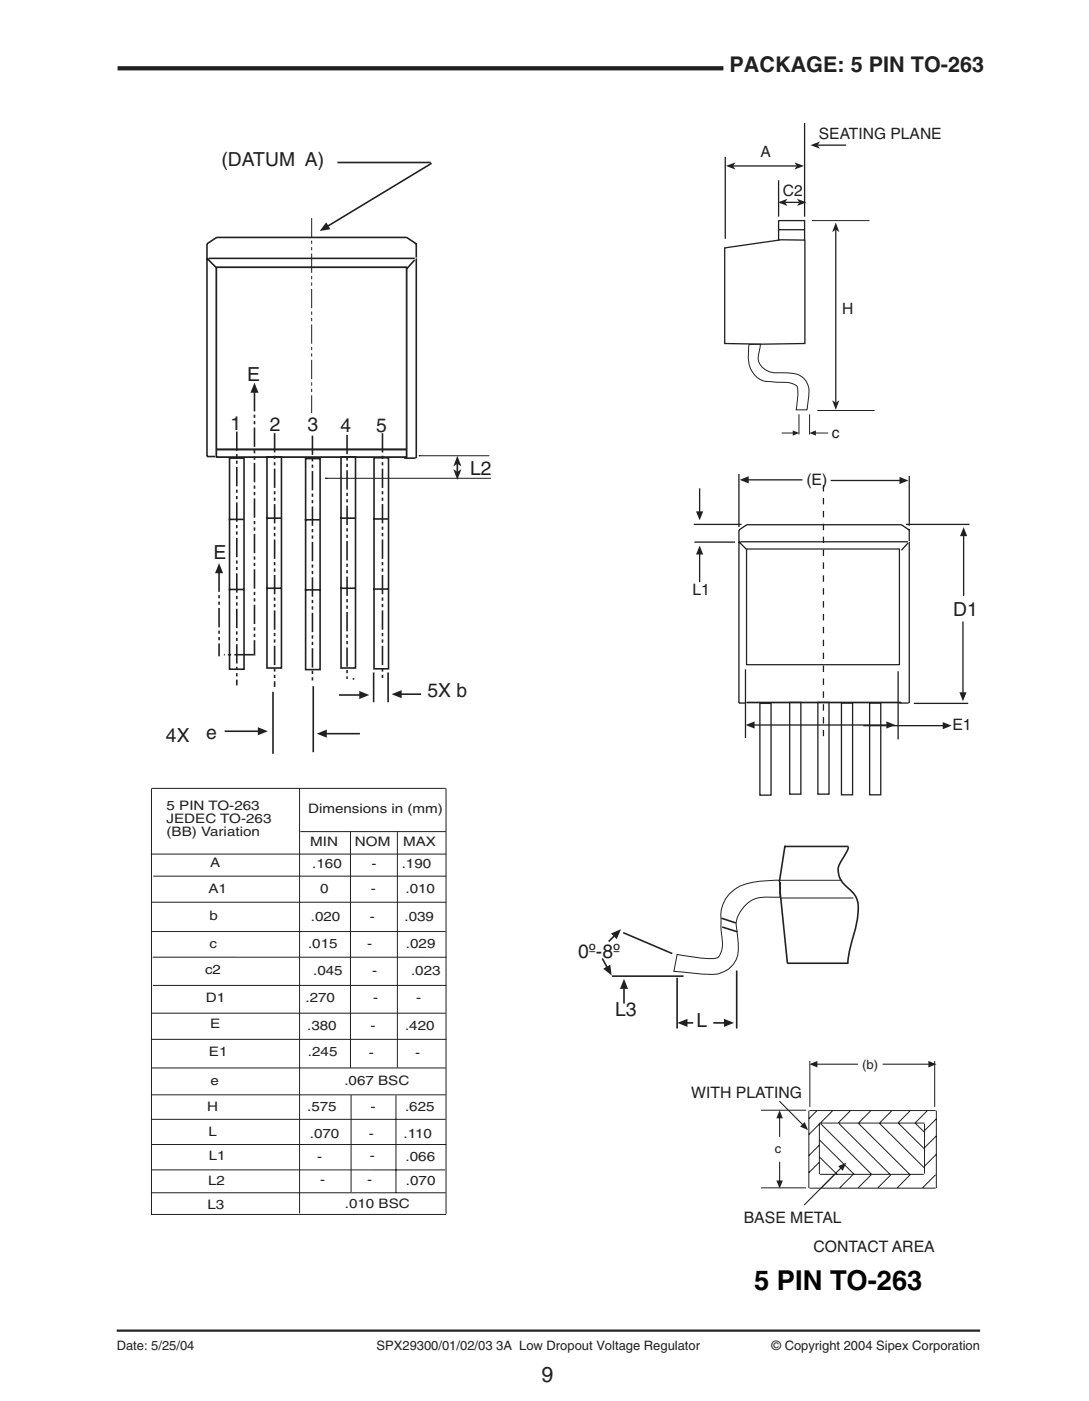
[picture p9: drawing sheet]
<svg xmlns="http://www.w3.org/2000/svg" width="178mm" height="229mm" viewBox="0 0 178 229" stroke-linecap="round" stroke-linejoin="round" font-family="sans-serif">
<path d="M19 217.1h141" fill="none" stroke="#231f1f" stroke-width=".36"/>
<path d="M19.2 11.1h98.9" fill="none" stroke="#231f1f" stroke-width=".7" stroke-linecap="butt"/>
<path d="M50.9 35.6v31.8" fill="none" stroke="#231f1f" stroke-width=".16" stroke-dasharray="3.2 .5 .5 .5 .5 .5" stroke-linecap="butt"/>
<g fill="#fff">
<path d="M14.7 154.4h1.5v.7h-1.5z"/>
<path d="M18.5 149h1v.5h-1z"/>
</g>
<path d="M35.3 43.6h31.1v31h-31.1z" fill="none" stroke="#231f1f" stroke-width=".29"/>
<path d="M35.4 73.3h30.9" fill="none" stroke="#231f1f" stroke-width=".34"/>
<path d="M68 39.8l-1.6-1.1h-31l-1.6 1.1v34.7h1.3M68 39.7v2.3M33.8 42.2l1.6 1.5M34.1 42.2h33.6M67.7 42.4l-1.3 1.5M68 42.2v32.6M66 74.8h1.8" fill="none" stroke="#231f1f" stroke-width=".26"/>
<path d="M41.3 194.2h1.6v2.1h-1.6z" fill="#fff" stroke="#fff" stroke-width=".16"/>
<g fill="none" stroke="#231f1f" stroke-width=".16">
<path d="M24.6 139.4h48.2M24.7 128.7v69.5h48.1M24.8 128.6h48M48.9 128.6v69.4M49 135.7h23.8M57.2 135.7v38.5M64.9 135.7v38.5M72.8 128.6v69.4M24.7 152h48.1M24.8 147.2h48M25 143h47.8M24.7 165.3h48.1"/>
<path d="M24.7 174.3h48.1M24.7 178.6h48.1M24.8 169.6h48.1M57.3 178.7v15.9M64.6 178.8v15.8M132.2 173.1v7.5M152.6 173.1v7.5M24.7 182.6h48.1M24.7 190.9h48M24.7 194.6h48.1M24.8 186.7h48.1M124.2 181.2h7.4"/>
<path d="M124.2 193.8h7.4M132.1 181.2v12.7M132.2 193.9h20.6M132.2 181.2h20.6M133.3 181.3l-1.2 1.2M133.8 186.9l-1.7 1.6M133.8 189.6l-1.7 1.7M133.8 183.4l-1.7 1.7M133.8 183.3v8.3M133.8 186l5.7 5.6M133.8 188.8l2.9 2.8M133.8 183.2h17.1"/>
<path d="M133.9 191.6h16.9M134 183.4l8.3 8.2M135.9 181.3l-1.9 1.9M136.2 191.7l-2.1 2.1M137 183.4l8.3 8.2M138.8 181.3l-1.9 1.9M139.2 191.7l-2.1 2.1M140.1 183.3l8.5 8.4M142.1 181.3l-1.9 1.9M142.2 191.7l-2.1 2.1M143.6 183.3l7.4 7.3M145.5 191.7l-2.2 2.1"/>
<path d="M145.6 181.3l-1.9 1.9M146.7 183.3l4.2 4.1M148.6 181.3l-1.9 1.9M148.7 191.6l-2.2 2.2M149.4 183.3l1.6 1.5M150.9 183.4v8.1M151.4 181.3l-1.9 1.9M152.8 191.7l-2.2 2.1M152.9 185.4l-1.9 1.9M152.9 188.4l-1.9 1.9M152.9 182.6l-1.9 1.9M152.9 181.2v12.7"/>
</g>
<path d="M127.3 189.6v3.1" fill="none" stroke="#231f1f" stroke-width=".18"/>
<path d="M126.8 192.6h1l-.5 1.3z" fill-rule="evenodd" fill="#231f1f"/>
<path d="M127.3 182.4v3.1" fill="none" stroke="#231f1f" stroke-width=".18"/>
<path d="M127.3 181.2l.5 1.3h-1z" fill-rule="evenodd" fill="#231f1f"/>
<path d="M133.4 173.6h6.7" fill="none" stroke="#231f1f" stroke-width=".18"/>
<path d="M132.1 173.6l1.4-.5v1.1z" fill-rule="evenodd" fill="#231f1f"/>
<path d="M144.1 173.6h7.6" fill="none" stroke="#231f1f" stroke-width=".18"/>
<path d="M151.6 173.1l1.3 .5-1.3 .6z" fill-rule="evenodd" fill="#231f1f"/>
<path d="M127.2 179.7l3.9 3.8" fill="none" stroke="#231f1f" stroke-width=".18"/>
<path d="M131 183.5l.4-.4 .5 1.3-1.3-.6z" fill-rule="evenodd" fill="#231f1f"/>
<path d="M137.3 190.6l-6 6" fill="none" stroke="#231f1f" stroke-width=".18"/>
<path d="M136.9 190.3l1.3-.6-.6 1.3z" fill-rule="evenodd" fill="#231f1f"/>
<g fill="none" stroke="#231f1f" stroke-width=".26">
<path d="M37.5 74.8h2.3v34.4h-2.3zM43.6 74.6h2.4v34.4h-2.4zM49.9 74.8h2.4v34.5h-2.4zM55.7 74.6h2.3v34.4h-2.3zM61.1 74.7h2.3v34.4h-2.3zM37.3 84.7h2.4M37.3 96.2h2.5M43.5 84.5h2.3M43.5 96h2.5M49.8 84.8h2.3M49.8 96.2h2.5M55.5 84.5h2.4"/>
<path d="M55.5 96h2.5M60.9 84.7h2.4M60.9 96.1h2.5"/>
</g>
<path d="M38.7 70.4v41.4M41.5 64v43M44.8 70.7v41.4M51 71.1v40.2M56.7 70.9v39.9M62.4 70.7v39.9M57.6 110.8h.2" fill="none" stroke="#231f1f" stroke-width=".26" stroke-dasharray="3.2 .5 .5 .5 .5 .5" stroke-linecap="butt"/>
<path d="M41.5 62.4l.7 1.7h-1.3z" fill-rule="evenodd" fill="#231f1f"/>
<path d="M35.8 93.4v13.7M41.4 106.8h-4.8" fill="none" stroke="#231f1f" stroke-width=".26" stroke-dasharray="3.2 .5 .5 .5 .5 .5" stroke-linecap="butt"/>
<path d="M35.8 91.9l.6 1.6h-1.3z" fill-rule="evenodd" fill="#231f1f"/>
<path d="M53.4 78h-.3h27M68.5 74.4h-.1h11.5" fill="none" stroke="#231f1f" stroke-width=".16"/>
<path d="M74.7 75.7v1.3" fill="none" stroke="#231f1f" stroke-width=".26"/>
<g fill="#231f1f">
<path d="M74.7 74.4l.6 1.7-.6-.4-.7 .4z" fill-rule="evenodd"/>
<path d="M74 76.6l.7 .4 .6-.4-.6 1.7z" fill-rule="evenodd"/>
</g>
<path d="M55.4 113.4h3.4M61 109.7v4.9M63.4 109.7v4.9" fill="none" stroke="#231f1f" stroke-width=".26"/>
<path d="M58.7 112.7l1.6 .7-1.6 .7z" fill-rule="evenodd" fill="#231f1f"/>
<path d="M65.5 113.3h3.3" fill="none" stroke="#231f1f" stroke-width=".26"/>
<path d="M63.9 113.3l1.7-.7v1.3z" fill-rule="evenodd" fill="#231f1f"/>
<path d="M36.7 119.3h5.5M44.6 112.9v10.1M51.1 112v10.7" fill="none" stroke="#231f1f" stroke-width=".26"/>
<path d="M42.1 118.7l1.6 .6-1.6 .7z" fill-rule="evenodd" fill="#231f1f"/>
<path d="M53.2 119.7h5.6" fill="none" stroke="#231f1f" stroke-width=".26"/>
<path d="M51.7 119.7l1.7-.6v1.3z" fill-rule="evenodd" fill="#231f1f"/>
<path d="M70.5 26.6l-17 10.3" fill="none" stroke="#231f1f" stroke-width=".26"/>
<path d="M53.3 36.3l.6 1.1-1.7 .3z" fill-rule="evenodd" fill="#231f1f"/>
<path d="M55.1 26.5h15.2" fill="none" stroke="#231f1f" stroke-width=".26"/>
<path d="M122.3 56.2h1.9l-.1 .6a3.4 3.4 0 0 0 0 2.8 3.5 3.5 0 0 0 3.6 1.2 4.5 4.5 0 0 1 3.8 1.2 3.2 3.2 0 0 1 .6 2.4l-.3 2.5h-1.8l.2-1.4a4.3 4.3 0 0 0-.2-2.6 5.1 5.1 0 0 0-3.2-.5l-.6-.1a3.6 3.6 0 0 1-4-3.3v-1.6zM127.6 70.7h1.9M24.9 156.2h48M72.9 160.8h-47.9" fill="none" stroke="#231f1f" stroke-width=".16"/>
<path d="M129.4 70.2l1.1 .5-1.1 .4z" fill-rule="evenodd" fill="#231f1f"/>
<path d="M133.1 70.7h2.1" fill="none" stroke="#231f1f" stroke-width=".16"/>
<path d="M132.2 70.7l1-.5v.9z" fill-rule="evenodd" fill="#231f1f"/>
<path d="M130.4 67.6v3.3M132.2 67.6v3.3" fill="none" stroke="#231f1f" stroke-width=".16"/>
<path d="M118.4 25.6v13.4M127.1 29.4v6M127.1 37.5h4.3M128.2 33h2.3M131.4 36h-4.3v3.2M131.4 20.1v15.3M131.4 35.9v3.2M118.3 40.5l9.3-1.4 3.8 .1v16.9l-7 .1-6.1-.1z" fill="none" stroke="#231f1f" stroke-width=".21"/>
<g fill="#231f1f">
<path d="M127 33l1.6-.6-.4 .6 .4 .6z" fill-rule="evenodd"/>
<path d="M130.1 32.4l1.6 .6-1.6 .6 .4-.6z" fill-rule="evenodd"/>
</g>
<path d="M119.7 27.1h10.4" fill="none" stroke="#231f1f" stroke-width=".21"/>
<g fill="#231f1f">
<path d="M118.5 27.1l1.6-.6-.4 .6 .4 .6z" fill-rule="evenodd"/>
<path d="M129.7 26.5l1.6 .6-1.6 .6 .4-.6z" fill-rule="evenodd"/>
</g>
<path d="M132.8 36h-.1h9.2M133.6 67h-.1h9.3" fill="none" stroke="#231f1f" stroke-width=".16"/>
<path d="M136.5 37.5v28.2" fill="none" stroke="#231f1f" stroke-width=".21"/>
<g fill="#231f1f">
<path d="M136.5 36.3l.5 1.6-.5-.4-.6 .4z" fill-rule="evenodd"/>
<path d="M135.9 65.3l.6 .4 .5-.4-.5 1.6z" fill-rule="evenodd"/>
</g>
<path d="M133.5 23.7h4.7" fill="none" stroke="#231f1f" stroke-width=".21"/>
<path d="M132.3 23.7l1.6-.6-.4 .6 .4 .6z" fill-rule="evenodd" fill="#231f1f"/>
<path d="M121.9 89.6h24.9v18.9h-24.9z" fill="none" stroke="#231f1f" stroke-width=".2"/>
<path d="M122 114.6h25.1" fill="none" stroke="#231f1f" stroke-width=".28"/>
<g fill="none" stroke="#231f1f" stroke-width=".21">
<path d="M114.2 79.7v3.8M113.3 85.6h7.8M113.4 88.5h6.6M120.6 88.4l1.3 1.3M120.9 88.4h27.3M148.2 88.6l-1 1.2M148.5 86.5l-1.3-.9h-25.3l-1.3 .9v28.2h1.1M148.5 86.4v1.9M148.5 88.4v26.3M124.1 114.8h1.8v14.9h-1.8zM128.9 114.6h1.9v15h-1.9zM133.5 114.6h1.9v15h-1.9z"/>
<path d="M137.4 114.7h1.8v15h-1.8zM142 114.7h1.8v15h-1.8zM146.8 114.7h1.5"/>
</g>
<path d="M134.4 79.2v40.9" fill="none" stroke="#231f1f" stroke-width=".21" stroke-dasharray="1.1 1.1" stroke-linecap="butt"/>
<path d="M113.6 83.4h1.2l-.6 1.5z" fill-rule="evenodd" fill="#231f1f"/>
<path d="M114.2 90.4v4.6" fill="none" stroke="#231f1f" stroke-width=".21"/>
<path d="M114.2 89l.6 1.5h-1.2z" fill-rule="evenodd" fill="#231f1f"/>
<path d="M120.6 77.3v8.7M122.1 78.3h8.9M148.5 77.7v8.1" fill="none" stroke="#231f1f" stroke-width=".21"/>
<path d="M120.8 78.3l1.4-.6v1.2z" fill-rule="evenodd" fill="#231f1f"/>
<path d="M135.6 78.4h11.4" fill="none" stroke="#231f1f" stroke-width=".21"/>
<path d="M146.9 77.8l1.4 .6-1.4 .6z" fill-rule="evenodd" fill="#231f1f"/>
<path d="M147.9 85.6h10.4M157.3 87.4v9.8M149.2 114.8h8.9" fill="none" stroke="#231f1f" stroke-width=".21"/>
<path d="M157.3 86l.6 1.5h-1.2z" fill-rule="evenodd" fill="#231f1f"/>
<path d="M157.2 101.4v11.7" fill="none" stroke="#231f1f" stroke-width=".21"/>
<path d="M156.6 113h1.2l-.6 1.4z" fill-rule="evenodd" fill="#231f1f"/>
<path d="M121.7 109.2v11.2M123.1 118.3h21.7M146.6 109.5v11.2" fill="none" stroke="#231f1f" stroke-width=".21"/>
<g fill="#231f1f">
<path d="M121.7 118.3l1.5-.6v1.2z" fill-rule="evenodd"/>
<path d="M144.7 117.7l1.5 .6-1.5 .6z" fill-rule="evenodd"/>
</g>
<path d="M141 118.4h13" fill="none" stroke="#231f1f" stroke-width=".21"/>
<path d="M153.9 117.8l1.5 .6-1.5 .6z" fill-rule="evenodd" fill="#231f1f"/>
<path d="M119.4 145.6a7.5 7.5 0 0 1 4.7-1.8l3.1-.2 .2 2.8h-1.7a4.9 4.9 0 0 0-5.5 4.6 14.8 14.8 0 0 1 .1 5.2 4.3 4.3 0 0 1-4.3 2.8l-6-.5 .6-2.8a26.8 26.8 0 0 0 6.4 .6l.3-.2a4.9 4.9 0 0 0 .5-3.8l-.1-1.5a5.8 5.8 0 0 1 1.7-5.2zM127.1 143.6h10.4M127.5 146.5h11.8" fill="none" stroke="#231f1f" stroke-width=".16"/>
<path d="M128.2 138l-1 5.9M128.2 138.1h10.3M138.5 138.2l-.8 1.7a3.1 3.1 0 0 0 .3 4.6l.5 .4a3.9 3.9 0 0 1 1.6 4.2l-.3 1.8-1.1 4.2-.3 1.9M110.6 159.5v8.3M117.8 149.8l2.3 .8M117.9 151.3l2.5 .7M120.3 158.4v9.4M127.4 143.9v1.8M127.4 145.6l1.2 11.6h9.9M112.1 166.9h1.1" fill="none" stroke="#231f1f" stroke-width=".26"/>
<path d="M110.6 166.9l1.6-.7v1.4z" fill-rule="evenodd" fill="#231f1f"/>
<path d="M116.5 166.9h1.8" fill="none" stroke="#231f1f" stroke-width=".26"/>
<path d="M118.2 166.2l1.6 .7-1.6 .7z" fill-rule="evenodd" fill="#231f1f"/>
<path d="M99.9 159.3h11.7M100.3 152.7l-.9 .9M101.7 152.2l8.1 3.4" fill="none" stroke="#231f1f" stroke-width=".26"/>
<path d="M99.8 152.3l1.6-.7-.7 1.6z" fill-rule="evenodd" fill="#231f1f"/>
<path d="M98.3 156.4l.8 1.4" fill="none" stroke="#231f1f" stroke-width=".26"/>
<path d="M98.5 158.1l1.1-.7 .3 1.8z" fill-rule="evenodd" fill="#231f1f"/>
<path d="M101.9 161.2v2.5" fill="none" stroke="#231f1f" stroke-width=".26"/>
<path d="M101.9 159.7l.6 1.7h-1.3z" fill-rule="evenodd" fill="#231f1f"/>
<text font-size="4.5" x="123.1" y="210.4">5 PIN TO-263</text>
<g font-size="3.5" fill="#231f1f">
<text x="119.1" y="11.7">PACKAGE: 5 PIN TO-263</text>
<text x="88.4" y="225.5">9</text>
</g>
<g font-size="3.2" fill="#231f1f">
<text x="36.2" y="27">(DATUM A)</text>
<text x="40.4" y="62.1">E</text>
<text x="37.6" y="70.2">1</text>
<text x="44" y="70.3">2</text>
<text x="50.2" y="70.3">3</text>
<text x="55.6" y="70.6">4</text>
<text x="61.4" y="70.4">5</text>
<text x="76.8" y="77.5">L2</text>
<text x="34.8" y="91.2">E</text>
<text x="155.6" y="100.5">D1</text>
<text x="69.8" y="113.7">5X b</text>
<text x="27.1" y="121">4X</text>
<text x="33.7" y="120.6">e</text>
<text x="94.4" y="156.3">0º-8º</text>
<text x="100.4" y="165.9">L3</text>
<text x="113.7" y="167.6">L</text>
</g>
<g font-size="2.6" fill="#231f1f">
<text x="131.7" y="79.2">(E)</text>
<text x="113.1" y="97.1">L1</text>
<text x="155.5" y="119">E1</text>
<text x="112.9" y="179.1">WITH PLATING</text>
<text x="121.4" y="199.5">BASE METAL</text>
<text x="132.8" y="204.3">CONTACT AREA</text>
</g>
<g font-size="2.5" fill="#231f1f">
<text x="133.7" y="22.6">SEATING PLANE</text>
<text x="124.1" y="25.6">A</text>
<text x="127.8" y="32">C2</text>
<text x="137.5" y="51.3">H</text>
<text x="135.8" y="71.4">c</text>
</g>
<g font-size="2.1" fill="#231f1f">
<text x="27.2" y="132.1">5 PIN TO-263</text>
<text x="27.2" y="134.3">JEDEC TO-263</text>
<text x="27.2" y="136.4">(BB) Variation</text>
<text x="50.3" y="132.6">Dimensions in (mm)</text>
<text x="34.3" y="141.5">A</text>
<text x="50.7" y="138">MIN</text>
<text x="51" y="141.6">.160</text>
<text x="58" y="138">NOM</text>
<text x="60.6" y="141.6">-</text>
<text x="65.6" y="141.6">.190</text>
<text x="65.8" y="138">MAX</text>
<text x="34" y="145.6">A1</text>
<text x="52.3" y="145.8">0</text>
<text x="60.6" y="145.8">-</text>
<text x="66.2" y="145.8">.010</text>
<text x="34.2" y="154.6">c</text>
<text x="34.2" y="150.1">b</text>
<text x="50.3" y="154.7">.015</text>
<text x="50.7" y="150.3">.020</text>
<text x="59.9" y="154.7">-</text>
<text x="60.4" y="150.3">-</text>
<text x="66" y="150.3">.039</text>
<text x="66.3" y="154.7">.029</text>
<text x="33.5" y="158.9">c2</text>
<text x="51.1" y="159.1">.045</text>
<text x="60.8" y="159.1">-</text>
<text x="67.1" y="159.1">.023</text>
<text x="33.6" y="163.5">D1</text>
<text x="34.3" y="167.8">E</text>
<text x="49.9" y="163.5">.270</text>
<text x="60.9" y="163.5">-</text>
<text x="67.9" y="163.5">-</text>
<text x="34.1" y="172.3">E1</text>
<text x="50.1" y="168.1">.380</text>
<text x="50.3" y="172.3">.245</text>
<text x="60.2" y="172.5">-</text>
<text x="60.5" y="168.1">-</text>
<text x="66.1" y="168.1">.420</text>
<text x="67.8" y="172.4">-</text>
<text x="34.3" y="177.1">e</text>
<text x="56.2" y="177.1">.067 BSC</text>
<text x="140.8" y="174.4">(b)</text>
<text x="33.8" y="181.2">H</text>
<text x="34" y="185.3">L</text>
<text x="50.1" y="181.3">.575</text>
<text x="50.6" y="185.6">.070</text>
<text x="60.2" y="185.6">-</text>
<text x="60.5" y="181.3">-</text>
<text x="65.9" y="185.6">.110</text>
<text x="66.1" y="181.3">.625</text>
<text x="34.1" y="189.3">L1</text>
<text x="51.8" y="189.5">-</text>
<text x="60.4" y="189.3">-</text>
<text x="66.2" y="189.4">.066</text>
<text x="126.5" y="188.2">c</text>
<text x="33.9" y="197.2">L3</text>
<text x="34" y="193.4">L2</text>
<text x="52.3" y="193.2">-</text>
<text x="56.3" y="197.1">.010 BSC</text>
<text x="60" y="193.2">-</text>
<text x="66.3" y="193.3">.070</text>
<text x="19" y="220.3">Date: 5/25/04</text>
<text x="61.5" y="220.3">SPX29300/01/02/03 3A Low Dropout Voltage Regulator</text>
<text x="126" y="220.3">© Copyright 2004 Sipex Corporation</text>
</g>
</svg>
